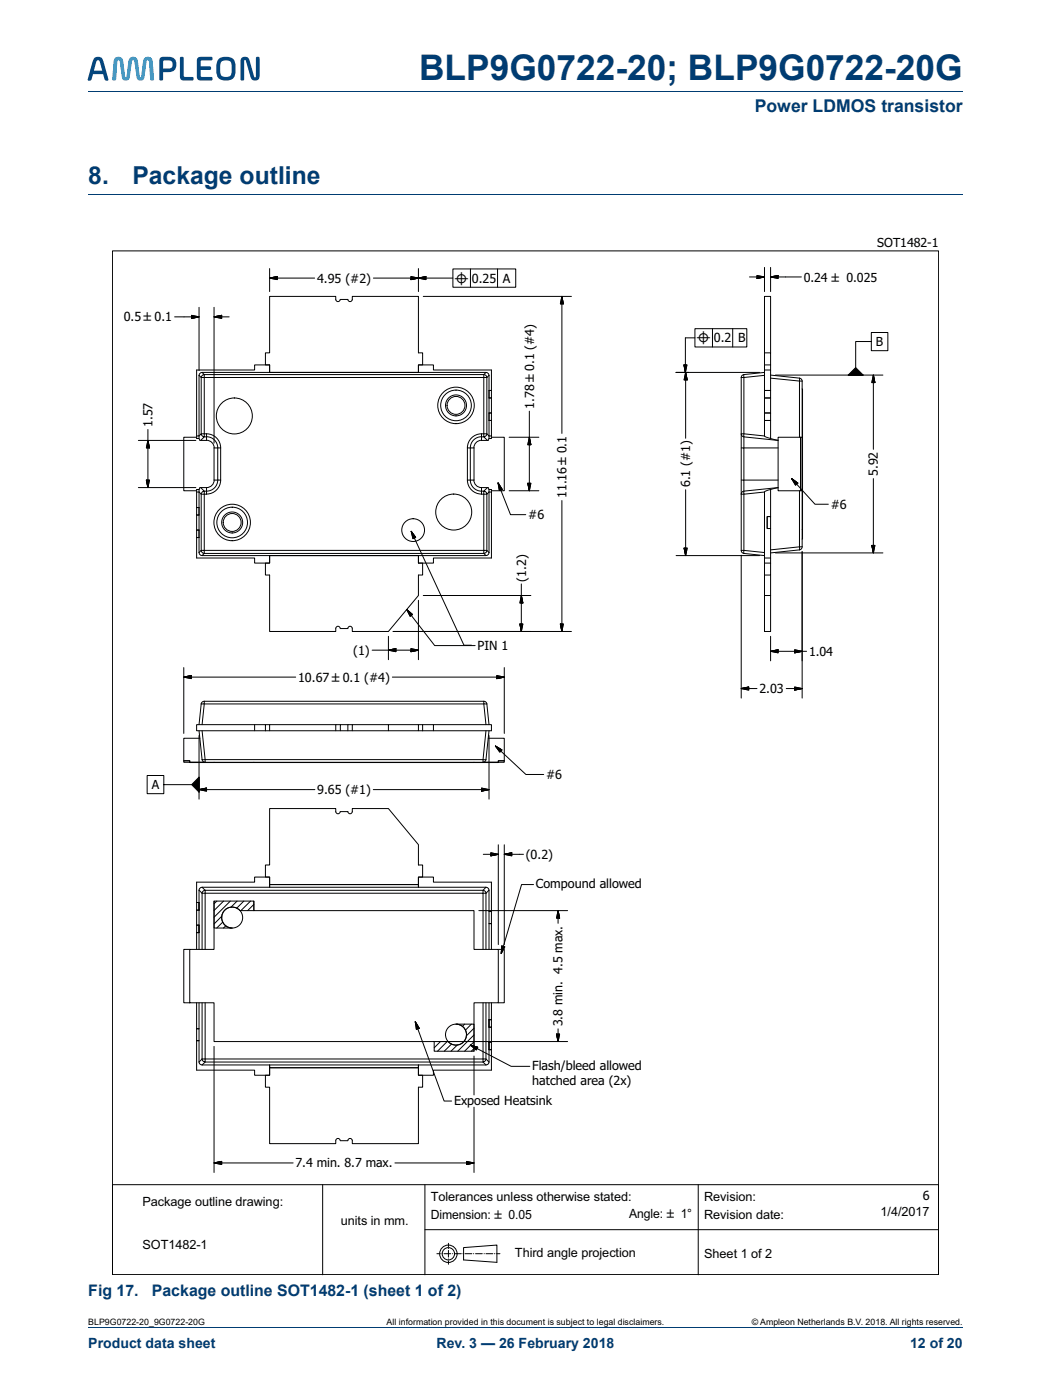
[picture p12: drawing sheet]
<svg xmlns="http://www.w3.org/2000/svg" width="210mm" height="280mm" viewBox="0 0 210 280" stroke-linecap="round" stroke-linejoin="round" font-family="sans-serif">
<path d="M17.6 18.3h174.7M17.6 265.3h174.7" fill="none" stroke="#003c72" stroke-width=".2"/>
<g fill="#00467e">
<path d="M36 11.5l.3-.1 .4 .1v3.8l1.9 .2-.1 .6h-1.7a.71 .71 0 0 1-.9-.8z"/>
<path d="M39.5 11.5l.6-.1h2l.3 .1-.1 .5-1.9 .1-.3 .1v1.1h1.9l.2 .4-.2 .3h-1.9v1.1l.3 .3h1.9l.1 .6-.3 .1h-2a.71 .71 0 0 1-.8-.8v-3.1z"/>
<path d="M19.4 12.1l-.7 2h1.7l-.5-1.9-.1-.1zM18.8 11.6a1.15 1.15 0 0 1 1.3-.2 1.15 1.15 0 0 1 .6 1.2l.9 3.2v.3l-.7-.1-.3-1.2h-2l-.4 1.2-.6 .1-.1-.3 .9-3.2z"/>
<path d="M32.6 12.2v1.5h1a.82 .82 0 0 0 .9-.8 .82 .82 0 0 0-.9-.8zM32 11.5a3.4 3.4 0 0 1 2.9 .2 1.59 1.59 0 0 1 .2 1.8 1.59 1.59 0 0 1-1.5 .9h-1l-.1 1.6-.4 .1-.3-.1v-3.8z"/>
<path d="M44.2 12.3a3.2 3.2 0 0 0 .1 2.9 1.19 1.19 0 0 0 1.4 .1 1.19 1.19 0 0 0 .6-1.1 2.2 2.2 0 0 0-.4-2l-1.1-.1zM43.6 11.8a2.36 2.36 0 0 1 3.2 .3 4.5 4.5 0 0 1-.2 3.5 2.35 2.35 0 0 1-3.2-.3 4.5 4.5 0 0 1 .2-3.5z"/>
</g>
<path d="M23.1 11.5a1 1 0 0 1 1 0 1 1 0 0 1 .5 .9l.4 2.8 .1 .3 .2-.3 .3-2.8a.97 .97 0 0 1 1-1 .97 .97 0 0 1 1 1l.3 2.8 .2 .3 .1-.3 .4-2.8a.98 .98 0 0 1 .9-1 .98 .98 0 0 1 1 1l.3 3.6-.5 .1-.3-.1-.2-3.6-.3-.4-.2 .4-.4 2.9a.8 .8 0 0 1-.8 .8 .8 .8 0 0 1-.8-.8l-.4-2.9-.3-.4-.3 .4-.4 2.9a.8 .8 0 0 1-.8 .8 .8 .8 0 0 1-.8-.8l-.4-2.9-.2-.4-.3 .4-.2 3.6-.4 .1-.4-.1 .3-3.6z" fill="#00a5e3"/>
<path d="M48.2 11.6a1.01 1.01 0 0 1 1.1-.2 1.01 1.01 0 0 1 .6 .9l.9 3 .1 .2 .2-.2v-3.8l.3-.2 .4 .2v3.6a.94 .94 0 0 1-.9 1 .94 .94 0 0 1-.9-1l-.9-3-.2-.1-.1 .1-.1 3.9-.3 .1-.3-.1-.1-3.7z" fill="#00467e"/>
<path d="M17.6 38.8h174.7" fill="none" stroke="#003c72" stroke-width=".2"/>
<g fill="none" stroke="#000" stroke-width=".2">
<path d="M22.5 50.1h165v204.6h-165zM53.8 53.7v4.6M53.8 55.6l1.6-.3zM53.8 55.6l1.6-.3v.6zM62.8 55.6h-9M74.6 55.6h15.9M82.1 55.9l1.5-.3zM82.1 55.3l1.5 .3-1.5 .3zM83.6 53.7v4.6M83.6 55.6l1.5-.3zM83.6 55.6l1.5-.3v.6zM84.5 59.2h29.6"/>
<path d="M90.5 53.7h12.5v3.7h-12.5zM94 53.7v3.7M99.4 53.7v3.7M112.2 59.2v27.4M112.2 59.2l.3 1.5zM112.2 59.2l.3 1.5h-.6zM151.2 55.6l1.5-.3zM151.2 55.1l1.5 .2-1.5 .3zM152.7 53.4v4.9M152.7 55.3h-3M153.9 53.4v4.9M153.9 55.3l1.5-.2z"/>
<path d="M153.9 55.3l1.5-.2v.5zM153.9 55.3h6.1M38.3 63.6l1.5-.3zM38.3 63l1.5 .3-1.5 .3zM39.8 63.3h-4.9M39.8 75l.4 .4v11.3h1.1M39.8 61.4v12.7M39.8 75v12.1h-.5M40.4 74.4l-.3 .1-.3 .5M40.4 74.4l.4 .4M40.4 74.4h56.7M40.5 74.9l.3-.1v.6h-.6z"/>
<path d="M40.8 74.8h55.8l.3 .1 .3 .5M42.7 63.3h3.1M42.7 63.3l1.6-.3zM42.7 63.3l1.6-.3v.6zM42.7 61.4v27.1M97.1 74.4l-.5 .4v11.9M97.1 74.4l.3 .1 .3 .5M97.2 75.4h-56.4v11.9h.5v-.6M97.2 75.4v11.3v.3l-.6 .3 .8 .7M97.7 78h.4v1.5h-.4zM97.7 78h.4v-4.1h-11.5v-1h-3v1.5v-1.5h.8v-2.4h-.8v-11.3h-13.2v.6a.44 .44 0 0 1-.5 .5 .44 .44 0 0 1-.4-.5h-1.5a.46 .46 0 0 1-.5 .5 .46 .46 0 0 1-.4-.5v-.6h-13.3v11.3h-.8v2.4h.8v1.5v-1.5h-2.9v1h-11.6v13.7h.5v-.5l.4-.4 .3 .5 .3 .1-.7 .7M97.7 79.5h.4v3h-.4"/>
<path d="M97.7 75l-.5 .4M97.7 75v12.6M135 74.4h16.7M136.6 72.9l.3 1.5zM136.6 72.9h.6l-.3 1.5zM136.9 74.4l.3 1.5zM136.9 74.4l.3 1.5h-.6zM136.9 74.4v13.2M138.8 65.7h10.4v3.6h-10.4zM138.8 67.5h-1.9v6.9M142.3 65.7v3.6M146.3 65.7v3.6"/>
<path d="M148 75.4v11.3l.3 .5 .3 .1v2.2h6.8M148.6 74.8v12.5l6.8 .7M148.6 74.9l-.3 .1-.3 .4M152.7 74.4l-4.1 .4M152.7 75l-4.7 .4M152.7 79.5h1.2v3h-1.2zM152.7 73.9h1.2M152.7 78h1.2v1.5h-1.2zM152.7 72.9v-2.4h1.2v2.4M152.7 70.5v-11.3h1.2v11.3M153.9 72.9v5.1h-1.2v-4.1M153.9 72.9h-1.2v1"/>
<path d="M153.9 75l5.8 .6M153.9 75.6l6.3 .5M154.9 75h21.4M159.7 75.6l.4 .3 .1 .3M159.7 75.6v11.8M160.2 77.7l.1 9.7M160.2 76.1v11.3M169.4 75h3zM169.4 75l1.5-1.5 1.5 1.5zM174 66.4h3.3v3.7h-3.3zM174 68.2h-3.1v5.3M174.4 75v14.8"/>
<path d="M174.4 75l.3 1.4zM174.4 75l.3 1.4h-.6zM27.6 88h11.5M27.6 97.4h11.5M29.2 95.9l.3 1.5zM29.2 95.9h.6l-.3 1.5zM29.5 85.8v11.6M29.5 88l.3 1.5zM29.5 88l.3 1.5h-.6zM39.3 87.4h-2.6v10.7h2.6M39.3 98.3h.5l.4 .5h.6M39.8 87.6l.1 .4h1.4v-.7a2.18 2.18 0 0 1 2.2 2.2"/>
<path d="M39.8 97.8v12.6M39.8 97.8h-.5v3.6h.5M40.1 97.4l.7 .7-.3 .1-.3 .6v11.2M40.8 98.8v11.2h55.8M41.2 97.4l-1.3 .1-.1 .3M41.3 97.4v1.4h-.5M41.3 86.7a2.81 2.81 0 0 1 2.8 2.8M41.3 88a1.51 1.51 0 0 1 1.5 1.5M42.8 95.9a1.51 1.51 0 0 1-1.5 1.5M43.5 89.5v6.4h.6M44.1 95.9a2.81 2.81 0 0 1-2.8 2.8M44.1 95.9v-6.4h-1.4v6.4h.8a2.28 2.28 0 0 1-2.7 2.2v.7"/>
<path d="M93.3 95.9h1.4M93.3 95.9a2.81 2.81 0 0 0 2.9 2.8M93.3 95.9v-6.4h.6v6.4a2.22 2.22 0 0 0 2.3 2.2v-.7M93.9 89.5h.8v6.4M94.6 95.9a1.51 1.51 0 0 0 1.6 1.5M96.2 88a1.51 1.51 0 0 0-1.6 1.5M96.2 86.7a2.81 2.81 0 0 0-2.9 2.8M96.2 97.4h1.2M96.2 86.7v1.3h1.2M96.2 86.7h.4M96.6 86.7v.6a2.26 2.26 0 0 0-2.7 2.2M97.4 97.4l.1 .1 .2 .3"/>
<path d="M97.4 97.4l-.8 .7 .3 .1 .3 .6 .5-.5h.4v13.2h-11.5v1h-3v-1.5v1.5h.8v2.4h-.8v4.1l-6 7.2h-7.2v-.6M97.7 82.5h.4v1.5h-.4zM97.7 84h.4v3.1h-.4l-.5-.4h-.6M97.7 87.6l-.2 .4h-.1M97.7 97.8v12.6M97.7 97.8h.4v.5M98.1 87.4h2.6v10.7h-2.6M98.1 87.1v.5h-.4M99.5 96.5l.8 1.3zM99.5 96.5l.8 1.3-.6 .2zM99.5 96.5l2.5 6.3h3M101.7 87.4h5.9"/>
<path d="M101.7 98.1h5.9M105.4 96.6l.3 1.5zM105.4 96.6h.6l-.3 1.5zM105.7 87.4l.3 1.5zM105.7 87.4l.3 1.5h-.6zM105.7 82.2v15.9M136.9 97.9v13.1M148 95.9h.6v2.2l-.5 .4-.1 .2M148 89.5h.6v6.4h6.8M148 98.8h.6v11.8M148 98.8v11.2M152.7 84h1.2v3.6l-1.2-.5z"/>
<path d="M152.7 98.3v13.2M152.7 82.5h1.2v1.5h-1.2zM152.7 87.1l-4.7-.4v12.1M153.9 97.8v5.4h-.7v2.4h.7v6.9M153.9 97.8l-1.2 .5M153.9 87.6l1.5 .4M155.4 87.4h4.5v10.7h-4.5zM155.4 97.5l-1.5 .3M155.4 97.4l-6.8 .7-.1 .3 .1 .4 4.1-.5M158.1 95.6l1.2 .9zM158.1 95.6l1.2 .9-.4 .4zM158.1 95.6l4.7 5.2h2.6"/>
<path d="M159.7 98.1v11.2M159.9 87.4h.3v10.7h-.3zM160.2 87.4l.1 10.7M174.4 95.6v14.9M39.3 101.4h.5v1.5h-.5zM39.3 105.9h.5v1.5h-.5zM39.8 107.4h-.5v4.1h11.6v1h2.9v-1.5v1.5h-.8v2.4h.8v11.3h13.3v-.6M39.8 102.9h-.5v3h.5M39.8 110.4l.3 .5 .3 .1M40.2 110h.6v.6l-.3-.1zM40.2 110l-.4 .4M40.4 111l.4-.4h55.8l.5 .4"/>
<path d="M40.4 111h56.7M82.1 106.2l10.6 22.7h1.5M82.1 106.2l.9 1.2zM82.1 106.2l.9 1.2-.5 .2zM83.6 120v11.8M84.5 119h21.5M96.6 110v-11.9h-.4v.7h1v11.2l.5 .4M96.6 110h.6v.3l-.6 .3zM97.7 110.4l-.1 .3-.5 .3M104.1 119l.3 1.5zM104.1 119l.3 1.5h-.6zM104.1 116.7v9.5"/>
<path d="M112.2 100v26.2M135 111h16.7M136.6 109.5l.3 1.5zM136.6 109.5h.6l-.3 1.5zM148 110.9v28.6M148 110l4.7 .4M148 110l.3 .5 .3 .1M148.6 110.6l4.1 .4M152.7 119h1.2v7.2h-1.2zM152.7 112.5v2.4h1.2v-2.4M152.7 114.9v4.1M153.2 103.2h.7v2.4h-.7z"/>
<path d="M153.9 111.5h-1.2v1h1.2M153.9 114.9v4.1M154.9 110.5h21.4M159.7 109.3l-5.8 .6M159.7 109.9l-5.8 .6M159.7 109.3v.6M160.2 110.2v29.3M160.2 105.8v1.9M160.2 109.3l-.3 .5-.2 .1M160.3 105.8l-.1-7.7v11.2h-.5M174.1 109l.3 1.5zM174.1 109h.6l-.3 1.5z"/>
<path d="M36.7 135.3l1.5-.3zM36.7 135.3l1.5-.3v.6zM36.7 133.4v13.2M59.1 135.3h-22.4M67.1 125.6a.44 .44 0 0 1 .4-.5 .44 .44 0 0 1 .4 .5M68 125.6h1.5M69.5 125.6a.44 .44 0 0 1 .4-.5 .44 .44 0 0 1 .5 .5M74.3 129.9h9.3M77.6 127.1v4.7M77.6 129.9l1.5-.3zM77.6 129.9l1.5-.3v.6zM78.4 135.3h22.3"/>
<path d="M78.5 126.2h35.6M81.2 121.8l1.2 1zM81.2 121.8l1.2 1-.5 .4zM81.2 121.8l5.6 7.2h8.1M82.1 130.2l1.5-.3zM82.1 129.6l1.5 .3-1.5 .3zM99.2 135.6l1.5-.3zM99.2 135l1.5 .3-1.5 .3zM100.7 133.4v13.2M103.8 124.7l.3 1.5zM103.8 124.7h.6l-.3 1.5zM111.9 124.7l.3 1.5z"/>
<path d="M111.9 124.7h.6l-.3 1.5zM148 137.6l1.5-.3zM148 137.6l1.5-.3v.6zM148 137.6h3.2M153.9 127.1v5M153.9 130.1l1.5-.3zM153.9 130.1l1.5-.3v.7zM153.9 130.1h7.2M158.7 130.5l1.5-.4zM158.7 129.8l1.5 .3-1.5 .4zM158.7 137.9l1.5-.3zM158.7 137.3l1.5 .3-1.5 .3z"/>
<path d="M160.2 137.6h-3.2M29.4 155h3.3v3.6h-3.3zM32.7 156.8h5.6M36.7 152h1.2v.3h-1.2zM37.9 152.3h61.6M39.8 147v12.7M39.8 146l.6 5.8M39.8 155.3v3zM39.8 155.3v3l-1.5-1.5zM39.8 157.8l1.4-.3zM39.8 157.8l1.4-.3v.6zM39.8 157.8h23.1"/>
<path d="M39.9 147.5h-3.2v4.5h1.2v.3M40.2 140.7l-.4 4.1M40.4 144.8l.4-4.1h55.8l.5 4.1M40.4 146l.6 6.3-3.1 .1 4.8-.1M40.4 151.8h56.7M40.4 151.8l.1 .3 .5 .2M40.8 140.1l-.5 .3-.1 .3M40.8 140.1v.6h-.6M40.8 140.1h55.8M50.7 152.3l-8 .1M50.9 144.8v1.2M53 146h24.6"/>
<path d="M53 144.8h-13.7v1.2h13.7M53.8 144.8h-.8v1.2M67.1 144.8h-13.3v1.2M68 144.8h-.9v1.2M69.5 144.8h-1.5v1.2M70.4 144.8h-.9v1.2M74.6 157.8h23.1M77.6 144.8h-7.2v1.2M77.6 144.8h6v1.2h-6zM83.6 144.8h.8v1.2M84.4 144.8h2.2v1.2M86.6 144.8h11.5v1.2h-14.5"/>
<path d="M94.7 152.3l-44 .1M96.2 158.1l1.5-.3zM96.2 157.5l1.5 .3-1.5 .3zM96.6 140.1v.6h.6M96.6 140.1l.3 .1 .3 .5M97.1 146l-.6 6.3 .5-.2 .1-.3M97.2 140.7l.5 4.1M97.5 147.5h3.2v4.5h-1.2v.3M97.7 147v12.7M97.7 146l-.6 5.8M98.9 149.1l6.1 5.7h3.6M98.9 149.1l1.3 .8z"/>
<path d="M98.9 149.1l1.3 .8-.4 .4zM99.5 152h1.2v.3h-1.2zM99.5 152.3l-4.8 .1M39.8 177.9l.6 .6M39.8 177.9v11.8M40.4 178.5h56.1v11.2M40.4 177.3h56.7M40.4 177.3l-.3 .1-.3 .5M40.4 177.3l.6 .6M40.4 178.5v11.2M41 177.9l-.3 .1-.3 .5M41 177.9v11.8"/>
<path d="M41 177.9h55.5l.2 .1 .4 .5M53.8 161.6h13.3v.6a.46 .46 0 0 0 .4 .4 .46 .46 0 0 0 .5-.4h1.5a.44 .44 0 0 0 .4 .4 .44 .44 0 0 0 .5-.4v-.6h7.2l6 7.2v4h.8v2.5h-.8v2v-.5h-29.8v.5v-2h-.8v-2.5h.8zM96.5 170.7h3M97.1 177.3l-.6 .6v.6h.6M97.1 177.3l.3 .1 .3 .5M97.1 178.5v11.2M97.7 177.9v4.2h.4v2.5h-.4v5.1M97.7 177.9l-.6 .6M98 171l1.5-.3zM98 170.4l1.5 .3-1.5 .3zM99.5 168.8v19.9M100.7 170.7h3.8"/>
<path d="M100.7 170.7l1.5-.3zM100.7 170.7l1.5-.3v.6zM100.7 168.8v19.9M106.6 176.8h-2.4l-4.1 13.7M37.9 189.7h-1.2v10.7h1.2M39.3 181.9v3h.5M39.3 186.4v3.3M39.3 184.9h.5v1.5h-.5zM39.3 180.3h.5v1.6h-.5zM39.8 180.3h-.5v-4h11.6v-1h2.9v1.5h29.8v-1.5h3v1h11.5v5.8h-.4v2.5h.4v5.1M42.7 180.1h8v1.9h44v7.7h4.8v10.7h-4.8v9.7h-8v-2h-44v-7.7h-4.8v-10.7h4.8zM42.7 180.1v5.3h3.7"/>
<path d="M43.3 180.1l-.6 .5M44.3 183.1l-1.6 1.5M44.5 184.3l-1.2 1.1M44.7 180.1l-2 1.8M45.1 185l-.5 .4M46 180.1l-3.3 3.2M46 185.4h.1M47.3 180.1l-1.2 1.2M47.9 182a2.1 2.1 0 0 0-3.4 .5 2.1 2.1 0 0 0 1.9 2.9M48.7 180.1l-1.4 1.4M50 180.1l-1.9 1.9M50.7 180.1v1.9h-2.7"/>
<path d="M50.7 180.7l-1.2 1.3M95.6 182h17.8M99.5 189.7h1.2v10.7h-1.2M100.2 189l-.1 1.5zM100.2 189l.6 .2-.7 1.3zM111.5 182v2.5M111.5 182l.3 1.5zM111.5 182l.3 1.5h-.6zM39.3 200.4v5.2h.5v2.4h-.5M39.3 208v5.8h11.6v1.1h2.9v-1.5h29.8v1.5h3v-1.1h11.5v-4h-.4M39.3 208h.5v4.2M39.8 200.4v5.2h-.5v2.4"/>
<path d="M39.8 212.2v.3l.6 .3M40.4 211.6l-.6 .6M40.4 212.8h56.7M40.4 200.4v11.2M41 200.4v11.8l-.6-.3v-.3M42.7 209.1v25.2M53.8 212.8v.6h29.8v-.6v2.1h.8v2.3h-.8v11.3h-13.2v-.6a.44 .44 0 0 0-.5-.4 .44 .44 0 0 0-.4 .4h-1.5a.46 .46 0 0 0-.5-.4 .46 .46 0 0 0-.4 .4v.6h-13.3v-11.3h-.8v-2.3h.8zM82.9 204.2l.8 1.3zM82.9 204.2l.8 1.3-.5 .2zM82.9 204.2l5.8 15.8h1.5M86.7 208.1h26.7M88 208.1l-1.3 1.3"/>
<path d="M89.3 208.1l-1.9 2M89.5 208.1a2.1 2.1 0 0 0 3.5-.5 2.1 2.1 0 0 0-1.9-3h3.6v5.5M90.2 208.6l-1.5 1.5M91.3 208.8l-1.2 1.3M91.4 204.6v.1M92.8 204.6l-.4 .5M93.9 208.8l8.2 4.3h3.7M93.9 208.8l1.5 .5zM93.9 208.8l1.5 .5-.3 .5zM94.1 204.6l-1.2 1.3M94.7 205.5l-1.6 1.5M94.7 206.8l-3.3 3.3"/>
<path d="M94.7 208.2l-1.9 1.9M94.7 209.5l-.6 .6M94.7 211v7.8M96.5 211.6h.6l.6 .6M96.5 211.6h-56.1M96.5 200.4v11.2M97.1 212.8l-.6-.6h-55.5l-.6 .6M97.1 200.4v11.2l-.1 .3-.5 .3v-.6M97.7 200.4v11.8M97.7 212.2l-.1 .3-.5 .3M97.7 203.8h.4v1.5h-.4zM97.7 208.3h.4v1.5h-.4z"/>
<path d="M97.7 205.3h.4v3M98.1 200.4v3.4M111.2 206.6l.3 1.5zM111.2 206.6h.6l-.3 1.5zM111.5 205.6v2.5M22.5 236.7h165v18h-165zM42.7 232.4h15.8M42.7 232.4l1.6-.3zM42.7 232.4l1.6-.3v.6zM64.4 236.7v18M78.9 232.4h15.8M84.9 236.7v18"/>
<path d="M93.2 232.7l1.5-.3zM93.2 232.1l1.5 .3-1.5 .3zM94.7 221.2v13.1M139.4 236.7v18M84.9 245.7h102.6M87.3 250.5h.6M88.3 250.5h.1M88.7 250.5h1.3M89.6 248.4v.7M89.6 249.5h.1M89.6 249.9v1.3M89.6 251.6h.1"/>
<path d="M89.6 251.9v.7M90.4 250.5h.1M90.8 250.5h1.3M92.5 250.5h.1M92.6 249.3l6.6-.5v3.4l-6.6-.4zM92.9 250.5h1.3M94.6 250.5h.1M95 250.5h1.3M96.7 250.5h.1M97.1 250.5h1.3M98.8 250.5h.1M99.2 250.5h.6"/>
<circle cx="46.8" cy="83.1" r="3.6"/>
<circle cx="91.1" cy="81" r="3.1"/>
<circle cx="91.1" cy="81" r="1.79"/>
<circle cx="91.1" cy="81" r="2.1"/>
<circle cx="91.1" cy="81" r="3.6"/>
<circle cx="46.4" cy="104.4" r="3.1"/>
<circle cx="46.4" cy="104.4" r="1.79"/>
<circle cx="46.4" cy="104.4" r="2.1"/>
<circle cx="46.4" cy="104.4" r="3.6"/>
<circle cx="82.5" cy="105.9" r="2.27"/>
<circle cx="90.6" cy="102.3" r="3.6"/>
<circle cx="46.4" cy="183.4" r="2.1"/>
<circle cx="91.1" cy="206.7" r="2.1"/>
<circle cx="89.5" cy="250.5" r="1.74"/>
<circle cx="89.5" cy="250.5" r="1.23"/>
</g>
<g fill="#000">
<path d="M53.8 55.6l1.6-.3zM53.8 55.6l1.6-.3v.6zM82.1 55.9l1.5-.3zM82.1 55.3l1.5 .3-1.5 .3zM83.6 55.6l1.5-.3zM83.6 55.6l1.5-.3v.6zM151.2 55.6l1.5-.3zM151.2 55.1l1.5 .2-1.5 .3zM153.9 55.3l1.5-.2zM153.9 55.3l1.5-.2v.5zM38.3 63.6l1.5-.3zM38.3 63l1.5 .3-1.5 .3z"/>
<path d="M42.7 63.3l1.6-.3zM42.7 63.3l1.6-.3v.6zM112.2 59.2l.3 1.5zM112.2 59.2l.3 1.5h-.6zM136.6 72.9l.3 1.5zM136.6 72.9h.6l-.3 1.5zM136.9 74.4l.3 1.5zM136.9 74.4l.3 1.5h-.6zM169.4 75l1.5-1.5 1.5 1.5zM174.4 75l.3 1.4zM174.4 75l.3 1.4h-.6zM29.2 95.9l.3 1.5z"/>
<path d="M29.2 95.9h.6l-.3 1.5zM29.5 88l.3 1.5zM29.5 88l.3 1.5h-.6zM99.5 96.5l.8 1.3zM99.5 96.5l.8 1.3-.6 .2zM105.4 96.6l.3 1.5zM105.4 96.6h.6l-.3 1.5zM105.7 87.4l.3 1.5zM105.7 87.4l.3 1.5h-.6zM158.1 95.6l1.2 .9zM158.1 95.6l1.2 .9-.4 .4zM82.1 106.2l.9 1.2z"/>
<path d="M82.1 106.2l.9 1.2-.5 .2zM136.6 109.5l.3 1.5zM136.6 109.5h.6l-.3 1.5zM174.1 109l.3 1.5zM174.1 109h.6l-.3 1.5zM36.7 135.3l1.5-.3zM36.7 135.3l1.5-.3v.6zM77.6 129.9l1.5-.3zM77.6 129.9l1.5-.3v.6zM82.1 130.2l1.5-.3zM82.1 129.6l1.5 .3-1.5 .3zM81.2 121.8l1.2 1z"/>
<path d="M81.2 121.8l1.2 1-.5 .4zM99.2 135.6l1.5-.3zM99.2 135l1.5 .3-1.5 .3zM103.8 124.7l.3 1.5zM103.8 124.7h.6l-.3 1.5zM104.1 119l.3 1.5zM104.1 119l.3 1.5h-.6zM111.9 124.7l.3 1.5zM111.9 124.7h.6l-.3 1.5zM148 137.6l1.5-.3zM148 137.6l1.5-.3v.6zM153.9 130.1l1.5-.3z"/>
<path d="M153.9 130.1l1.5-.3v.7zM158.7 130.5l1.5-.4zM158.7 129.8l1.5 .3-1.5 .4zM158.7 137.9l1.5-.3zM158.7 137.3l1.5 .3-1.5 .3zM39.8 155.3v3l-1.5-1.5zM39.8 157.8l1.4-.3zM39.8 157.8l1.4-.3v.6zM96.2 158.1l1.5-.3zM96.2 157.5l1.5 .3-1.5 .3zM98.9 149.1l1.3 .8zM98.9 149.1l1.3 .8-.4 .4z"/>
<path d="M98 171l1.5-.3zM98 170.4l1.5 .3-1.5 .3zM100.7 170.7l1.5-.3zM100.7 170.7l1.5-.3v.6zM100.2 189l-.1 1.5zM100.2 189l.6 .2-.7 1.3zM111.5 182l.3 1.5zM111.5 182l.3 1.5h-.6zM82.9 204.2l.8 1.3zM82.9 204.2l.8 1.3-.5 .2zM93.9 208.8l1.5 .5zM93.9 208.8l1.5 .5-.3 .5z"/>
<path d="M111.2 206.6l.3 1.5zM111.2 206.6h.6l-.3 1.5zM42.7 232.4l1.6-.3zM42.7 232.4l1.6-.3v.6zM93.2 232.7l1.5-.3zM93.2 232.1l1.5 .3-1.5 .3z"/>
</g>
<text font-size="7" fill="#003c72" x="83.7" y="16">BLP9G0722-20; BLP9G0722-20G</text>
<g font-size="4.9" fill="#003c72">
<text x="17.6" y="36.8">8.</text>
<text x="26.5" y="36.8">Package outline</text>
</g>
<text font-size="3.5" fill="#003c72" x="150.7" y="22.4">Power LDMOS transistor</text>
<g font-size="3.2" fill="#003c72">
<text x="17.6" y="258.9">Fig 17.</text>
<text x="30.3" y="258.9">Package outline SOT1482-1 (sheet 1 of 2)</text>
</g>
<g font-size="2.8" fill="#003c72">
<text x="17.6" y="269.3">Product data sheet</text>
<text x="87.2" y="269.3">Rev. 3 — 26 February 2018</text>
<text x="181.7" y="269.3">12 of 20</text>
</g>
<g font-size="2.5">
<text x="175.2" y="49.3">SOT1482-1</text>
<text x="63.3" y="56.5">4.95 (#2)</text>
<text x="94.2" y="56.5">0.25</text>
<text x="100.4" y="56.5">A</text>
<text x="160.5" y="56.3">0.24 ± 0.025</text>
<text x="24.7" y="64.2">0.5 ±0.1</text>
<text x="142.6" y="68.4">0.2</text>
<text x="147.4" y="68.4">B</text>
<text x="174.9" y="69.2">B</text>
<text x="106.7" y="81.7" transform="rotate(-90 106.7 81.7)">1.78 ±0.1 (#4)</text>
<text x="30.5" y="85.3" transform="rotate(-90 30.5 85.3)">1.57</text>
<text x="175.3" y="95.1" transform="rotate(-90 175.3 95.1)">5.92</text>
<text x="113.1" y="99.5" transform="rotate(-90 113.1 99.5)">11.16 ±0.1</text>
<text x="137.8" y="97.4" transform="rotate(-90 137.8 97.4)">6.1 (#1)</text>
<text x="165.9" y="101.7">#6</text>
<text x="105.5" y="103.8">#6</text>
<text x="105.1" y="116.2" transform="rotate(-90 105.1 116.2)">(1.2)</text>
<text x="70.5" y="130.9">( )</text>
<text x="71.5" y="130.9">1</text>
<text x="95.4" y="129.9">PIN 1</text>
<text x="161.6" y="131.1">1.04</text>
<text x="59.5" y="136.3">10.67 ±0.1 (#4)</text>
<text x="151.7" y="138.5">2.03</text>
<text x="109.1" y="155.7">#6</text>
<text x="30.3" y="157.7">A</text>
<text x="63.3" y="158.7">9.65 (#1)</text>
<text x="105" y="171.7">(0.2)</text>
<text x="107" y="177.5">Compound allowed</text>
<text x="112.4" y="205.1" transform="rotate(-90 112.4 205.1)">3.8 min. 4.5 max.</text>
<text x="106.3" y="213.8">Flash/bleed allowed</text>
<text x="90.7" y="220.7">Exposed Heatsink</text>
<text x="106.3" y="216.8">hatched area (2x)</text>
<text x="59" y="233.3">7.4 min. 8.7 max.</text>
<text x="184.3" y="239.8">6</text>
<text x="28.4" y="241">Package outline drawing:</text>
<text x="68" y="244.8">units in mm.</text>
<text x="86.1" y="240">Tolerances unless otherwise stated:</text>
<text x="86.1" y="243.6">Dimension: ± 0.05</text>
<text x="125.7" y="243.4">Angle: ± 1°</text>
<text x="140.6" y="240">Revision:</text>
<text x="140.6" y="243.6">Revision date:</text>
<text x="175.9" y="243">1/4/2017</text>
<text x="28.4" y="249.6">SOT1482-1</text>
<text x="102.8" y="251.2">Third angle projection</text>
<text x="140.6" y="251.4">Sheet 1 of 2</text>
</g>
<g font-size="2.4">
<text x="90.7" y="56.9">⌖</text>
<text x="139.1" y="68.8">⌖</text>
</g>
<g font-size="1.8">
<text x="17.6" y="264.7">BLP9G0722-20_9G0722-20G</text>
<text x="77.2" y="264.7">All information provided in this document is subject to legal disclaimers.</text>
<text x="150.1" y="264.7">© Ampleon Netherlands B.V. 2018. All rights reserved.</text>
</g>
</svg>
